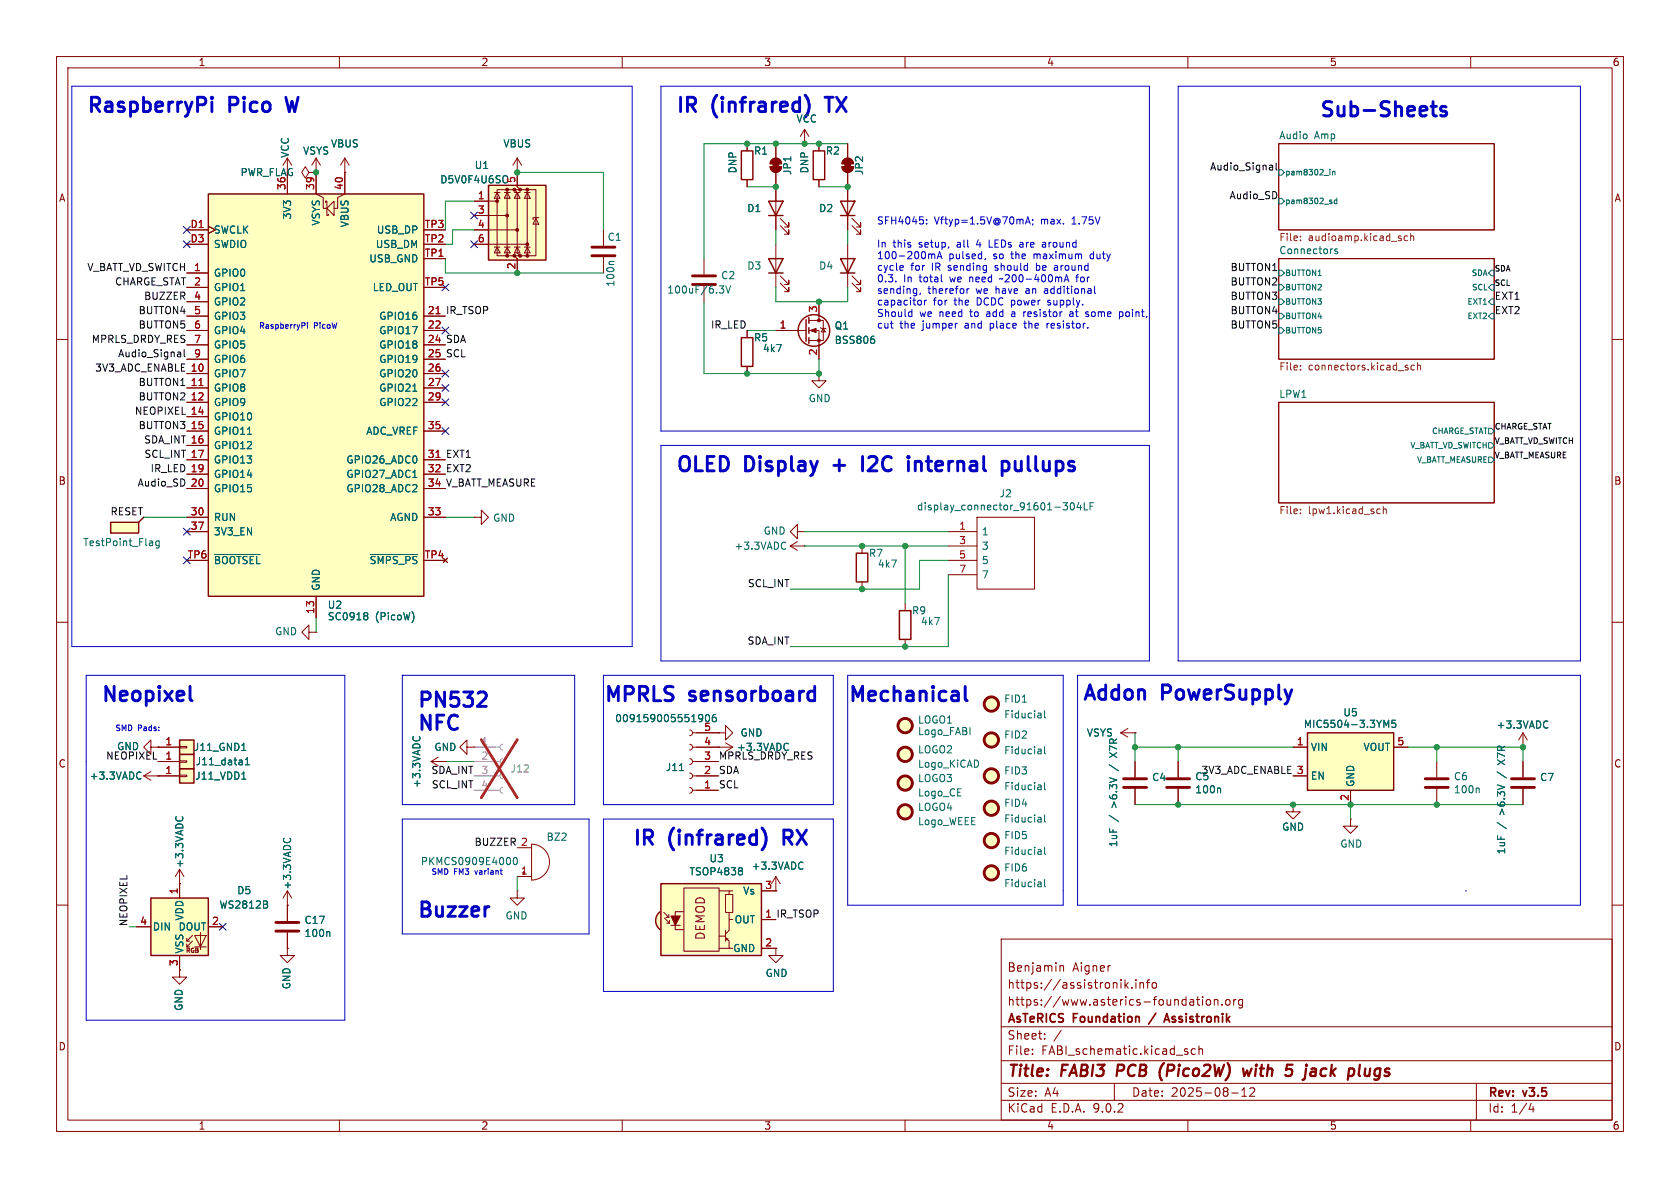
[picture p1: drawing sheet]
<svg xmlns="http://www.w3.org/2000/svg" width="297mm" height="210mm" viewBox="0 0 297 210" stroke-linecap="round" stroke-linejoin="round" font-family="sans-serif">
<g fill="none" stroke="#840000" stroke-width=".18">
<path d="M10 10h277v190h-277zM12 12h273v186h-273zM60 10v2M110 10v2M160 10v2M210 10v2M260 10v2M226.1 25.4h38.1v15.2h-38.1zM226.1 45.7h38.1v17.8h-38.1zM10 60h2M226.1 71.1h38.1v17.8h-38.1zM285 60h2"/>
<path d="M167.6 94h5.1M167.6 96.5h5.1M167.6 99.1h5.1M172.7 91.4h10.2v12.7h-10.2zM10 110h2M160 106.7v1.3M160 113v1.3M167.6 101.6h5.1M285 110h2M10 160h2M31.7 171.5v1.2h-1.2l1.2 1.3 1.3-1.3h-1.3M31.7 171.5h.1"/>
<path d="M177 166h108v32h-108zM187.4 170.7v1M187.4 170.8l.2-.1 .4 .1v.9M198.9 173.2v1.5M199 174.1l.5 .6M199.5 173.7l-.6 .6M200.1 174.6v.1M200.8 173.2v.1M200.8 173.7v1M201.5 173.7v1M201.5 173.8l.2-.1 .4 .1 .1 .9M202.7 173.7h.5"/>
<path d="M203.2 173.2l-.3 .2v1.3M203.8 173.8l.4-.1 .3 .3v.4l-.3 .3-.4-.1-.1-.2v-.4zM211.5 176.7h.6M211.7 176.2v1.3l.4 .2M212.6 176.2v.1M212.6 176.7v1M213.3 176.8l.2-.1 .5 .1v.6l-.1 .2-.4 .1-.2-.1zM214.7 176.8l.2-.1 .3 .1 .1 .9M214.7 176.7v1M216 177.6v.1M216.7 176.8l.3-.1 .4 .1 .1 .6-.2 .2-.3 .1-.3-.1zM218.1 176.7v1"/>
<path d="M218.5 176.7l-.3 .1-.1 .2M219.7 176.8l-.5-.1-.2 .3v.4l.1 .2h.6M219.7 176.7v1.2l-.3 .3-.4-.1M285 160h2M60 198v2M110 198v2M160 198v2M177 194.5h108M177 191.5h108M177 187.5h108M177 181.5h108M182.5 186.3v.1"/>
<path d="M182.5 185.5v.1M184.7 183.6v.1M184.7 182.8v.1M187.6 182.1l-1.3 2M197 191.5v3M209.6 185.9l.4 .1v.2l-.2 .2h-.3M209.6 185.4l.4 .1M210 198v2M211.3 185.5l-.4-.1-.3 .3v.4l.1 .2h.6M212 185.5l.2-.1 .3 .1 .1 .9M212 184.9v1.5M217.7 193.2h1.2"/>
<path d="M219.5 193.8h.9M219.5 192.7l.5-.4v1.5M221 192.4l.5-.1 .2 .1 .1 .3-.9 1.1h.9M260 198v2M261 191.5v6.5M270.7 195l-.4 1.1h.9M271 195.6v1"/>
</g>
<path d="M197.6 188.2l-.2 2M205.2 190.6l.2 .4M205.8 187.9l-.6 .9M219.8 188.9l.2 1.3 .5-.9 .2 .9 .6-1.3M233.7 189l-.2 .3-.1 .5 .4 .4M242.1 190l-.6 .2M242.2 188.9l-.1 1.3" fill="none" stroke="#840000" stroke-width=".4"/>
<path d="M204.3 179.1l-1.2 1.9M205.8 180.7l.5-1.5 .5 1.5M205.9 180.3h.7" fill="none" stroke="#840000" stroke-width=".3"/>
<g fill="none" stroke="#006464" stroke-width=".18">
<path d="M226.1 30h.5l.5 .5-.5 .5h-.5zM226.1 35.1h.5l.5 .5-.5 .5h-.5zM235.1 29.9v.1M235.6 30.3v.6M235.6 30.4l.4-.1v.6M236.3 35v1M236.3 35.4l-.2-.1-.2 .2 .1 .5h.3M226.1 55.4h.5l.5 .5-.5 .5h-.5zM226.1 57.9h.5l.5 .5-.5 .5h-.5zM226.1 52.8h.5l.5 .5-.5 .5h-.5zM226.1 50.3h.5l.5 .5-.5 .5h-.5zM226.1 47.8h.5l.5 .5-.5 .5h-.5z"/>
<path d="M236.4 44.1l-.3-.1-.1 .2v.2l.4 .1v.3h-.4M263.2 55.9l.5-.5h.5v1h-.5zM263.2 48.3l.5-.5h.5v1h-.5zM263.7 50.3h.5v1h-.5l-.5-.5zM263.7 52.8h.5v1h-.5l-.5-.5zM263.2 75.7h.5l.5 .5-.5 .5h-.5zM263.2 78.2h.5l.5 .5-.5 .5h-.5zM187.9 88.9h.8l-.4 .5 .4 .1v.4l-.2 .2h-.4M189.4 88.9h.1a.68 .68 0 0 1 .4 .6 .68 .68 0 0 1-.4 .6 .84 .84 0 0 1-.1-1.2zM190.7 88.8l-.3 .9h.8M191 89.3v.8M191.7 88.9v1.2h.6"/>
<path d="M192.7 89.5h.4M193.3 88.9h-.6v1.2M263.2 80.8h.5l.5 .5-.5 .5h-.5z"/>
</g>
<g fill="none" stroke="#725600" stroke-width=".18">
<path d="M229.9 41.8v.1M229.9 42.4v.1M248.8 41.8l-.3-.1-.3 .2 .2 .6h.4M249.4 41.8l.2-.1 .3 .1v.7M249.4 41.3v1.2M229.9 65.3v.1M229.9 64.6v.1M248.8 65l.2 .2-.2 .2M248.8 64.6h.1M250 64.6h-.3l-.3 .2 .2 .5h.4M250.6 64.7l.2-.1h.3v.8M250.6 64.1v1.3"/>
<path d="M229.9 90v.1M229.9 90.7v.1M243.6 90h.4M244 90.7l-.4 .1M244.5 90.1l.2-.1h.3l.1 .8M244.5 89.5v1.3"/>
</g>
<path d="M83.8 132.1h4.6M83.8 134.6h4.6M83.8 137.2h4.6M83.8 139.7h4.6M88.9 131.6l-.4 .1-.1 .4 .1 .3 .4 .2M88.9 134.1l-.4 .2-.1 .3 .1 .4 .4 .1M88.9 136.7l-.4 .1-.1 .4 .1 .3 .4 .2M88.9 139.2l-.4 .1-.1 .4 .1 .4 .4 .1" fill="none" stroke="#a1a1a1" stroke-width=".18"/>
<path d="M85.1 130.8l6.3 10.2M91.4 130.8l-6.3 10.2" fill="none" stroke="#e12e31" stroke-width=".46"/>
<path d="M159 108h2v5h-2z" fill="none" stroke="#840000" stroke-width=".25"/>
<path d="M26.7 158.8h10.1v10.1h-10.1z" fill="#ffffc2"/>
<g fill="none" stroke="#840000" stroke-width=".18">
<path d="M254 134.6v2.8M254 139.4v2.8M31.7 156.2v2.6M24.1 163.8h2.6M31.7 168.9v2.6M33 166.4h.5M33 167.4h.5M34 165.4l-1 1v-.5M34 166.4l-1 1v-.5M34.4 165.4h2l-1 2zM34.4 167.4h2M35.4 164.8v3.1"/>
<path d="M36.8 163.8h2.6M50.8 160v2.8M50.8 164.8v2.8"/>
</g>
<path d="M26.7 158.8h10.1v10.1h-10.1z" fill="none" stroke="#840000" stroke-width=".25"/>
<path d="M261.3 139.3l.2 .2v.7M47.2 159.9l.1 .2-.1 .4M47.2 159.4v.3M58.1 164.7l.2 .2v.7" fill="none" stroke="#006464" stroke-width=".18"/>
<path d="M252 137.7h4M252 139.2h4M48.8 163.1h4M48.8 164.6h4" fill="none" stroke="#840000" stroke-width=".51"/>
<path d="M231.1 129.5h15.3v10.2h-15.3z" fill="#ffffc2"/>
<path d="M231.1 129.5h15.3v10.2h-15.3z" fill="none" stroke="#840000" stroke-width=".25"/>
<g fill="none" stroke="#840000" stroke-width=".18">
<path d="M76.2 134.6l1.3 .8M76.2 134.6h2.5M77.5 133.9l-1.3 .7M78.7 134.6h.1M82.5 132.1v1.3l-1.2-1.3 1.2-1.3v1.3h1.3M83.8 132.1h.1M208.3 134.6v2.8M208.3 139.4v2.8M228.6 132.1h2.5M228.6 137.2h2.5M238.8 139.7v2.5M246.4 132.1h2.5"/>
<path d="M269.2 132.1h.1M269.2 129.5l-.7 1.3M269.2 129.5l.8 1.3M269.2 129.5v2.6M269.2 134.6v2.8M269.2 139.4v2.8M238.8 144.8v1.3h1.2l-1.2 1.2-1.3-1.2h1.3M238.8 144.8h.1"/>
</g>
<path d="M215.6 139.3l.2 .2v.7M244.7 127.3l.4 .9 .4-.9v1.3M246.7 127.3h-.6l-.1 .6 .2-.1 .5 .1 .1 .1-.1 .5-.2 .1-.5-.1M264.7 138.7l1.3 .5M273.4 127.4l.3 .2M273.7 128.6l-.3 .1" fill="none" stroke="#006464" stroke-width=".18"/>
<path d="M206.2 137.7h4.1M206.2 139.2h4.1M267.2 137.7h4.1M267.2 139.2h4.1" fill="none" stroke="#840000" stroke-width=".51"/>
<path d="M31.7 135.9h2.6v2.5h-2.6z" fill="#ffffc2"/>
<path d="M31.7 135.9h2.6v2.5h-2.6z" fill="none" stroke="#840000" stroke-width=".25"/>
<g fill="none" stroke="#840000" stroke-width=".18">
<path d="M25.4 137.2h6.3M25.4 137.2l1.3 .7M26.7 132.1v1.3l-1.3-1.3 1.3-1.3v1.3h1.2M26.7 136.4l-1.3 .8M27.9 137.2h.1M27.9 132.1h.1M31.7 137h1.3v.3h-1.3zM198.1 129.5l1.3 .8M198.1 129.5h2.6M199.4 128.8l-1.3 .7M200.7 129.5h.1M228.6 142.2v1.3h1.3l-1.3 1.3-1.3-1.3h1.3"/>
<path d="M228.6 142.2h.1"/>
</g>
<path d="M24.7 136.5l.2 .1M24.9 137.6l-.2 .1M42.7 137.7h.8" fill="none" stroke="#006464" stroke-width=".18"/>
<path d="M31.7 133.4h2.6v2.5h-2.6z" fill="#ffffc2"/>
<path d="M31.7 133.4h2.6v2.5h-2.6z" fill="none" stroke="#840000" stroke-width=".25"/>
<path d="M27.9 134.6h3.8M31.7 134.5h1.3v.2h-1.3z" fill="none" stroke="#840000" stroke-width=".18"/>
<path d="M43.4 135.2h.7M43.4 134.3l.3-.4v1.3" fill="none" stroke="#006464" stroke-width=".18"/>
<path d="M31.7 130.8h2.6v2.6h-2.6z" fill="#ffffc2"/>
<path d="M131.1 26.7h2v5.1h-2zM135.9 35.6h2.5l-1.2 2.5zM135.9 38.1h2.5M131.1 59.7h2v5.1h-2zM135.9 45.7h2.5l-1.2 2.6zM135.9 48.3h2.5M148.6 45.7h2.5l-1.2 2.6zM148.6 48.3h2.5M151.4 97.8h2v5.1h-2zM31.7 130.8h2.6v2.6h-2.6z" fill="none" stroke="#840000" stroke-width=".25"/>
<g fill="none" stroke="#840000" stroke-width=".18">
<path d="M132.1 25.4v1.3M132.1 31.8v1.2M137.2 33v7.6M137.9 39.9l1.5 1.5v-.8v.8h-.7M137.9 38.6l1.5 1.5v-.7v.7h-.7M148.8 29.5h2.1a1.02 1.02 0 0 1-1 1 1.02 1.02 0 0 1-1.1-1zM149.1 28.2a1.02 1.02 0 0 1 1.1-.2 1.02 1.02 0 0 1 .7 1h-2.1zM149.9 25.4v2.5M149.9 30.5v2.5M124.5 45.7v2.8M124.5 50.5v2.8M132.1 58.4v1.3"/>
<path d="M137.2 43.2v7.6M137.9 50l1.5 1.6v-.8v.8h-.7M137.9 48.8l1.5 1.5v-.8v.8h-.7M149.9 43.2v7.6M150.6 50l1.5 1.6v-.8v.8h-.7M150.6 48.8l1.5 1.5v-.8v.8h-.7M132.1 64.8v1.2M83.8 91.4h1.3v1.3l1.3-1.3-1.3-1.2v1.2M83.8 91.4h.1M139.7 96.5l1.3 .8M139.7 96.5h2.5M141 94v1.3l-1.3-1.3 1.3-1.3v1.3h1.2"/>
<path d="M141 95.8l-1.3 .7M142.2 96.5h.1M142.2 94h.1M152.4 96.5v1.3M152.4 102.9v1.2M27.9 132.1h3.8M31.7 132h1.3v.2h-1.3zM127 129.5h1.3v-1.2l1.2 1.2-1.2 1.3v-1.3M127 129.5h.1M127 132.1h.1M127 132.1h2.5M128.3 131.3l1.2 .8"/>
<path d="M129.5 132.1l-1.2 .7M200.7 134.6v2.8M200.7 139.4v2.8M31.7 156.2h.1M31.7 153.7l-.7 1.2M31.7 153.7l.8 1.2M31.7 153.7v2.5M50.8 157.5l-.8 1.3M50.8 157.5l.8 1.3M50.8 157.5v2.5M91.4 157.5v1.3h-1.2l1.2 1.2 1.3-1.2h-1.3M91.4 157.5h.1"/>
<path d="M91.4 154.9h2.6M91.4 149.9h2.6M94 149.2a3.2 3.2 0 0 1 3.1 3.2 3.2 3.2 0 0 1-3.1 3.2zM137.2 157.5h.1M137.2 154.9l-.8 1.3M137.2 154.9l.7 1.3M137.2 154.9v2.6M50.8 160h.1M50.8 167.6v1.3h-1.3l1.3 1.3 1.3-1.3h-1.3M50.8 167.6h.1"/>
</g>
<g fill="none" stroke="#006464" stroke-width=".18">
<path d="M127.2 50.5h.7l-.4 .5 .4 .1v.5l-.2 .2h-.4M128.3 50.5l.4 1.3 .5-1.3M138.7 95.8l.2 .2M138.9 97l-.2 .1M42.7 132.7h.8M139.1 131.4l.3 .1M172.9 134.7v.6M184 126.1l.1 .8M184 132.5l.1 .8M184 138.8l.1 .8M184.1 133.2l-.2 .1M184.1 132.7l-.2 .1"/>
<path d="M184.1 139.5l-.2 .1M184.1 139.1h-.2M184.1 126.8l-.2 .1M184.1 126.4h-.2M184.7 132v1.1l.1 .2M184.7 125.6v1.1l.1 .2M184.7 138.3v1.1l.1 .2M196.2 137.5l1.2 .4M31.2 144.4l-.1 .2M32.2 144.4l.1 .2M50.2 148.2l-.1 .2M51.3 148.2l.1 .2"/>
<path d="M90.2 151.8v.8M90.9 151.6h.1a.68 .68 0 0 1 .5 .6 .68 .68 0 0 1-.5 .7 .84 .84 0 0 1-.1-1.3zM141.7 152.4l.3 .1M142 153.5l-.3 .2M184 144.5l.1 .8M184 150.2l.1 .8M184 156l.1 .8M184.1 145.3h-.2M184.1 144.8h-.2M184.1 151h-.2M184.1 150.5l-.2 .1M184.1 156.7l-.2 .1"/>
<path d="M184.1 156.2l-.2 .1M184.7 144.1v1l.1 .2M184.7 149.8v1.1l.1 .1M184.7 155.5v1.1l.1 .2"/>
</g>
<g fill="none" stroke="#840000" stroke-width=".51">
<path d="M122.4 48.8h4.1M122.4 50.3h4.1M198.6 137.7h4.1M198.6 139.2h4.1"/>
<circle cx="160" cy="128.3" r="1.27"/>
<circle cx="160" cy="133.3" r="1.27"/>
<circle cx="160" cy="138.4" r="1.27"/>
<circle cx="175.3" cy="124.5" r="1.27"/>
<circle cx="175.3" cy="130.8" r="1.27"/>
<circle cx="175.3" cy="137.2" r="1.27"/>
<circle cx="160" cy="143.5" r="1.27"/>
<circle cx="175.3" cy="142.9" r="1.27"/>
<circle cx="175.3" cy="148.6" r="1.27"/>
<circle cx="175.3" cy="154.3" r="1.27"/>
</g>
<g fill="#ffffc2" stroke="#ffffc2" stroke-width=".18">
<circle cx="160" cy="133.3" r="1.27"/>
<circle cx="175.3" cy="130.8" r="1.27"/>
<circle cx="175.3" cy="137.2" r="1.27"/>
<circle cx="175.3" cy="124.5" r="1.27"/>
<circle cx="160" cy="138.4" r="1.27"/>
<circle cx="160" cy="128.3" r="1.27"/>
<circle cx="175.3" cy="142.9" r="1.27"/>
<circle cx="160" cy="143.5" r="1.27"/>
<circle cx="175.3" cy="148.6" r="1.27"/>
<circle cx="175.3" cy="154.3" r="1.27"/>
</g>
<g fill="#840000" stroke="#840000" stroke-width=".18">
<path d="M149.4 28.7h1v1h-1z"/>
<path d="M149.1 28.2a1.02 1.02 0 0 1 1.1-.2 1.02 1.02 0 0 1 .7 1h-2.1z"/>
<path d="M148.8 29.5h2.1a1.02 1.02 0 0 1-1 1 1.02 1.02 0 0 1-1.1-1z"/>
</g>
<path d="M36.8 34.3h38.1v71.1h-38.1z" fill="#ffffc2"/>
<g fill="none" stroke="#840000" stroke-width=".25">
<path d="M36.8 34.3h38.1v71.1h-38.1zM143.8 26.7h2v5.1h-2zM148.6 35.6h2.5l-1.2 2.5zM148.6 38.1h2.5M142.5 56.5v3.8M143 56.1v1.1M143 57.9v1M143 59.7v1"/>
<circle cx="143.9" cy="58.4" r="2.79"/>
</g>
<g fill="none" stroke="#840000" stroke-width=".18">
<path d="M50.8 30.5v3.8M54.6 30.5l-.6-1-.7 1 .7 1 .6-1h1.3M55.9 27.9v6.4l1.2 .6v1.9h.7M55.9 30.5h.1M55.9 27.9l-.8 1.3M55.9 27.9l.7 1.3M57.5 35.8v-.2h.3v2.5h.2v-.3M57.8 36.8l1.3-1.2v2.5zM61 30.5v3.8l-1.3 .6v1.9h-.6M136.1 29.5h2.1a1.02 1.02 0 0 1-1 1 1.02 1.02 0 0 1-1.1-1zM136.4 28.2a1.02 1.02 0 0 1 1.1-.2 1.02 1.02 0 0 1 .7 1h-2.1zM137.2 25.4v2.5"/>
<path d="M137.2 30.5v2.5M142.2 25.4h.1M142.2 22.9l-.7 1.2M142.2 22.9l.8 1.2M142.2 22.9v2.5M144.8 25.4v1.3M144.8 31.8v1.2M149.9 33v7.6M150.6 39.9l1.5 1.5v-.8v.8h-.7M150.6 38.6l1.5 1.5v-.7v.7h-.7M33 40.6h3.8M33 43.2h3.8"/>
<path d="M33 48.3h3.8M33 50.8h3.8M33 53.3h3.8M33 55.9h3.8M33 58.4h3.8M36.8 40l1.3 .6-1.3 .7M74.9 40.6h3.8M74.9 43.2h3.8M74.9 50.8h3.8M74.9 55.9h3.8M74.9 58.4h3.8M74.9 45.7h3.8"/>
<path d="M137.2 58.4h5.3M143 56.6h2.5v3.6h-2.5M143 58.4h1.8v5.1M144.8 53.3v3.3M145 57.9l.2 .1h.7l.1 .2M145.5 58l.4 .7h-.7zM33 61h3.8M33 63.5h3.8M33 66h3.8M33 68.6h3.8M33 71.1h3.8M33 73.7h3.8"/>
<path d="M33 76.2h3.8M33 78.7h3.8M74.9 61h3.8M74.9 63.5h3.8M74.9 66h3.8M74.9 68.6h3.8M74.9 71.1h3.8M74.9 76.2h3.8M144.8 66v1.3h1.2l-1.2 1.3-1.3-1.3h1.3M144.8 66h.1M33 81.3h3.8M33 83.8h3.8"/>
<path d="M33 86.4h3.8M33 91.4h3.8M33 94h3.8M33 99.1h3.8M74.9 81.3h3.8M74.9 83.8h3.8M74.9 86.4h3.8M74.9 91.4h3.8M74.9 99.1h3.8M78.4 98.7l.7 .7M79.1 98.7l-.7 .7M54.6 111.8v1.2l-1.3-1.2 1.3-1.3v1.3h1.3"/>
<path d="M55.9 111.8h.1M55.9 105.4v3.8"/>
</g>
<path d="M77.1 55.5h.7M35.2 68.2h.7M77.1 80.9h.7" fill="none" stroke="#a90000" stroke-width=".18"/>
<path d="M154.3 59.4h.2M154.4 59.9l.2 .3v.3l-.2 .2M43.7 76.8h.8M73 69.2h.7M37.9 98h8.1M65.5 98h8.3M73 84.4h.7M64.8 108.3l.2 .2-.2 .3 .2 .3v.2l-.2 .3M73.1 108.5l.1 .5-.1 .7" fill="none" stroke="#006464" stroke-width=".18"/>
<g fill="#840000" stroke="#840000" stroke-width=".18">
<path d="M136.7 28.7h1v1h-1z"/>
<path d="M136.4 28.2a1.02 1.02 0 0 1 1.1-.2 1.02 1.02 0 0 1 .7 1h-2.1z"/>
<path d="M136.1 29.5h2.1a1.02 1.02 0 0 1-1 1 1.02 1.02 0 0 1-1.1-1z"/>
<path d="M143.3 58.4l1-.4v.8z"/>
<circle cx="144.8" cy="56.6" r=".25"/>
<circle cx="144.8" cy="60.2" r=".25"/>
</g>
<path d="M19.6 92.3h4.9v1.9h-4.9z" fill="#ffffc2"/>
<path d="M19.6 92.3h4.9v1.9h-4.9zM25.4 91.4l-.9 .9" fill="none" stroke="#840000" stroke-width=".25"/>
<path d="M28.1 95.6v1l-.2 .3-.3-.1M28.1 95.7l-.3-.1-.3 .3 .2 .5h.4M120.1 136.2h.8M123.7 126.3l.5 .1a1.07 1.07 0 0 1-.2 1.1M124.2 126.9l-.2 .2h-.3M124.8 127.5a.69 .69 0 0 1 .3-1.2l.2 .1 .1 .4-.1 .7M126.5 126.3l-.3 .1a.86 .86 0 0 0 0 1.2l.4-.1v-.5l-.2-.2h-.2l-.3 .2" fill="none" stroke="#006464" stroke-width=".18"/>
<g fill="none" stroke="#840000" stroke-width=".18">
<path d="M91.4 30.5h.1M91.4 27.9l-.7 1.3M91.4 27.9l.8 1.3M91.4 27.9v2.6M121.9 139.2l.4 .1 .1 .4-.1 .4-.4 .1M121.9 136.7l.4 .1 .1 .4-.1 .3-.4 .2M121.9 134.1l.4 .2 .1 .3-.1 .4-.4 .1M121.9 131.6l.4 .1 .1 .4-.1 .3-.4 .2M121.9 129l.4 .2 .1 .3-.1 .4-.4 .1M122.4 139.7h4.6M122.4 137.2h4.6M122.4 134.6h4.6"/>
<path d="M122.4 132.1h4.6M122.4 129.5h4.6"/>
</g>
<path d="M116.5 161.4l.2-.2 1.2 1.6-1.2 1.5a1.97 1.97 0 0 1-.2-2.9z" fill="#ffffc2" stroke="#ffffc2" stroke-width=".18"/>
<path d="M116.8 156.2h17.8v12.7h-17.8z" fill="#ffffc2"/>
<path d="M116.8 156.2h17.8v12.7h-17.8zM116.7 161.2a1.97 1.97 0 0 0 0 3.1" fill="none" stroke="#840000" stroke-width=".25"/>
<g fill="none" stroke="#840000" stroke-width=".18">
<path d="M50.8 27.9l.8 1.3M50.8 27.9l-.8 1.3M50.8 27.9v2.6M61 30.5h.1M61 27.9l-.8 1.3M61 27.9l.7 1.3M61 27.9v2.6M106.7 40.6v2.8M106.7 45.5v2.8M120.9 157h6.2v11.1h-6.2zM127.1 157.5h1.8M128.3 158.1h1.2v3.2h-1.2z"/>
<path d="M129.5 157.5h-.6v.6M134.6 157.5h2.6M117.3 161.3l.9 .9M117.5 162.3l.9 .9M117.7 162.2h.5M117.9 163.2h.5M118.2 161.7v.5M118.4 162.7v.5M118.6 163.6h1.7M120.9 161.2h-1.5v3.1h1.5M127.1 167.6h1.8M127.1 165.5h1.2"/>
<path d="M128.3 165.7l.6 .7v1.2h.6M128.3 164.5v1.9M128.7 165.9v.2h-.3M128.9 161.3v1.3M129.5 162.6h-.6v1.9l-.6 .6M134.6 167.6h2.6M134.6 162.6h2.6M137.2 167.6v1.3h1.2l-1.2 1.3-1.3-1.3h1.3M137.2 167.6h.1"/>
</g>
<path d="M118.6 161.9h1.7l-.9 1.7z" fill="#840000" stroke="#840000" stroke-width=".18"/>
<path d="M108.5 46.2h-.6l-.2 .2M131 153.4l.3 .2-.3 .3 .3 .3v.2l-.3 .3" fill="none" stroke="#006464" stroke-width=".18"/>
<path d="M104.6 43.7h4.1M104.6 45.2h4.1" fill="none" stroke="#840000" stroke-width=".51"/>
<path d="M86.4 32.8h10.1v13.2h-10.1z" fill="#ffffc2"/>
<g fill="#840000" stroke="#840000" stroke-width=".18">
<circle cx="87.9" cy="35.6" r=".25"/>
<circle cx="89.7" cy="33.5" r=".25"/>
<circle cx="89.7" cy="38.1" r=".25"/>
<circle cx="89.7" cy="45.2" r=".25"/>
<circle cx="90.9" cy="33.5" r=".25"/>
<circle cx="90.9" cy="45.2" r=".25"/>
<circle cx="91.4" cy="40.6" r=".25"/>
<circle cx="91.9" cy="33.5" r=".25"/>
<circle cx="91.9" cy="45.2" r=".25"/>
<circle cx="93.2" cy="33.5" r=".25"/>
<circle cx="93.2" cy="43.2" r=".25"/>
<circle cx="93.2" cy="45.2" r=".25"/>
</g>
<g fill="none" stroke="#840000" stroke-width=".18">
<path d="M50.8 30.5v3.8M55.9 30.5h.1M55.9 30.5v3.8M61 30.5h.1M61 30.5v3.8M83.8 35.6h4.1M83.8 38.1h5.9M87.4 34h1M87.9 34l.5 1.1h-1zM89.2 34h1M89.7 34l.5 1.1h-1zM89.7 33.5h-1.8v11.7h1.8"/>
<path d="M90.9 33.5h2.3v11.7h-1.3M90.9 33.5h-1.2v11.7h1.2l.5 .5v2.6M90.9 33.5l.5 .5v10.7l.5 .5M90.9 34h1M91.4 34l.5 1.1h-1zM91.4 30.5h.1M91.4 30.5v2.5l.5 .5M92.7 34h1M93.2 33.5h1.5v11.7h-1.5M93.2 34l.5 1.1h-1zM94.7 38.6l.5 1h-1zM95.2 38.5h-1v.4"/>
<path d="M132.1 25.4v1.3M132.1 31.8v1.2M137.2 25.4v2.5M137.2 30.5v5.1M137.2 38.1v2.5M142.2 25.4h.1M144.8 25.4v1.3M144.8 31.8v1.2M149.9 25.4v2.5M149.9 30.5v5.1M149.9 38.1v2.5M33 40.6h3.8"/>
<path d="M33 43.2h3.8M33 58.4h3.8M33 48.3h3.8M33 50.8h3.8M33 53.3h3.8M33 55.9h3.8M36.8 40l1.3 .6-1.3 .7M74.9 40.6h3.8M74.9 43.2h3.8M74.9 58.4h3.8M74.9 50.8h3.8M74.9 55.9h3.8"/>
<path d="M74.9 45.7h3.8M83.8 40.6h7.6M83.8 43.2h9.4M87.4 43.7h1M87.9 43.7l.5 1h-1zM89.2 43.7h1M89.7 43.7l.5 1h-1zM90.9 43.7h1M90.9 45.2h1M91.4 43.7l.5 1h-1zM92.7 43.7h1M93.2 43.7l.5 1h-1z"/>
<path d="M132.1 58.4v1.3M137.2 58.4h2.5M144.8 53.3v2.6M33 61h3.8M33 63.5h3.8M33 66h3.8M33 68.6h3.8M33 71.1h3.8M33 73.7h3.8M33 76.2h3.8M33 78.7h3.8M74.9 61h3.8"/>
<path d="M74.9 63.5h3.8M74.9 66h3.8M74.9 68.6h3.8M74.9 71.1h3.8M74.9 76.2h3.8M132.1 64.8v1.2M144.8 61v2.5M33 81.3h3.8M33 83.8h3.8M33 86.4h3.8M33 91.4h3.8M33 94h3.8"/>
<path d="M33 99.1h3.8M74.9 81.3h3.8M74.9 83.8h3.8M74.9 86.4h3.8M74.9 91.4h3.8M74.9 99.1h3.8M78.4 98.7l.7 .7M79.1 98.7l-.7 .7M55.9 105.4v3.8M27.9 137.2h.1M27.9 132.1h.1M27.9 132.1h3.8"/>
<path d="M27.9 137.2h3.8M27.9 134.6h3.8M78.7 134.6h.1M83.8 132.1h.1M123.2 132.1h3.8M123.2 137.2h3.8M123.2 134.6h3.8M123.2 139.7h3.8M123.2 129.5h3.8M127 129.5h.1M127 132.1h.1M200.7 129.5h.1"/>
<path d="M200.7 134.6v2.8M200.7 139.4v2.8M208.3 134.6v2.8M208.3 139.4v2.8M228.6 132.1h2.5M228.6 137.2h2.5M238.8 139.7v2.5M246.4 132.1h2.5M269.2 132.1h.1M269.2 134.6v2.8M269.2 139.4v2.8M31.7 156.2h.1"/>
<path d="M31.7 156.2v2.6M134.6 157.5h2.6M137.2 157.5h.1M228.6 142.2h.1M24.1 163.8h2.6M31.7 171.5h.1M31.7 168.9v2.6M36.8 163.8h2.6M50.8 160h.1M50.8 167.6h.1M50.8 160v2.8M50.8 164.8v2.8"/>
<path d="M134.6 162.6h2.6M134.6 167.6h2.6M137.2 167.6h.1"/>
</g>
<path d="M86.4 32.8h10.1v13.2h-10.1z" fill="none" stroke="#840000" stroke-width=".25"/>
<path d="M224.6 29.2h.2l.2 .2v.7M225 30l-.4 .1M225 29.5l-.4 .1M225.6 28.8v1.1l.2 .2M31.5 62.2h.3l.2 .2v.7M32 63l-.5 .1M32 62.5l-.5 .1M32.6 61.8v1.1l.1 .2" fill="none" stroke="#0f0f0f" stroke-width=".18"/>
<g fill="none" stroke="#0000c2" stroke-width=".18">
<path d="M12.7 15.2h99.1v99.1h-99.1zM116.8 15.2h86.4v61h-86.4zM208.3 15.2h71.1v101.6h-71.1zM163.8 39.5v.1M163.8 38.8v.1M181.3 39.6l.4-1.3 .4 1.3M181.4 39.2h.6M182.6 38.8v.1M182.6 39.5l-.1 .3M53.4 57.1h.3l.2 .1-.1 .3-.4 .1M54.4 57.1h.1M54.4 57.4v.6"/>
<path d="M157.4 57.2h.5M157.8 58h.1M158.4 49.7v.1M159.5 46.9l.2 .3-.6 .2M159.6 47.7l-.1 .1M160.8 55.1l.4 .1M161.2 54.7v1.3M161.2 55.9l-.4 .1M162.7 53.1l.2 .2v.4l-.2 .2M162.7 51.8l-.1 .3M163.4 53.1v.8M163.8 53.1l-.4 .2"/>
<path d="M164.7 45v.1M164.7 45.1v.6M164.7 45.1l.2-.2 .3 .1 .1 .7M165.7 45.7l.4-1.2 .4 1.2M165.8 45.4h.6M166.5 49.8h.1M169.1 57.2h.2M170.9 51v.9M171.3 51l-.4 .3M174.2 45.7l-.1 .2M174.9 42.4v1.3h.6M176.7 49.3l.2-.1 .2 .1"/>
<path d="M179 55.1l-.1 .1M179 55.5l-.2 .2 .2 .3M180.3 43.6l.4 .1M180.7 42.8l-.4 .1M180.7 43.2l-.4 .1M181 57.2h.5M181.2 56.7v1.2M181.3 55.1l-.3 .3M183.2 46.5v1.3M183.2 47.7l.1 .1M183.3 46.9l-.1 .1M184.3 42.9h.5"/>
<path d="M184.8 51l-.1 .1M184.8 51.4l-.2 .2 .2 .3M184.9 43.2h-.5l-.2 .2 .2 .3 .5-.1M185.1 57.2v.8M185.2 53.9h.1M185.4 53.1l-.2 .2 .2 .2M185.5 57.2l-.4 .2M186.8 46.9l-.4 .1M186.9 47.3h-.4l-.1 .2v.2l.5 .1M188.1 49.8l.4-1.2 .5 1.2M188.2 49.5h.6M189.1 55.2h.5"/>
<path d="M189.7 55.4l-.4 .1-.2 .2 .2 .3 .4-.1M190.2 49h.5M190.5 48.6l-.1 .1v1.1M192.1 55.5l.3 .1 .1 .2-.2 .2h-.2M192.1 55.1l.3 .1M192.8 45l-.1 .1 .1 .6M193.5 50.6v1.1l.2 .2M198 55.1l.4 .1 .1 .2v.4l-.5 .2M116.8 78.7h86.4v38.1h-86.4zM15.2 119.4h45.8v60.9h-45.8zM71.1 119.4h.1M71.1 119.4h30.5v22.8h-30.5z"/>
<path d="M106.7 119.4h40.6v22.8h-40.6zM149.9 119.4h38.1v40.6h-38.1zM190.5 119.4h88.9v40.6h-88.9zM71.1 144.8h33v20.3h-33zM106.7 144.8h40.6v30.5h-40.6zM259.1 157.5h.1"/>
</g>
<g fill="none" stroke="#009600" stroke-width=".18">
<path d="M83.8 35.6h-5.1v5M91.4 30.5h15.3v10.1M132.1 33h5.1M144.8 33h5.1M149.9 25.4h-25.4v20.3M78.7 45.7v2.6h28M83.8 40.6h-3.8v2.6h-1.3M124.5 53.3v12.7h20.3v-2.5M132.1 58.4h5.1M137.2 50.8v2.5h12.7v-2.5M137.2 40.6v2.6M149.9 40.6v2.6"/>
<path d="M25.4 91.4h7.6M78.7 91.4h5.1M142.2 96.5h25.4M142.2 94h25.4M160 96.5v10.2M167.6 99.1h-5v5h-22.9M55.9 109.2v2.6M167.6 101.6v12.7h-27.9M78.7 134.6h5.1M200.7 132.1h27.9M200.7 129.5v5.1M208.3 132.1v2.5"/>
<path d="M248.9 132.1h20.3v2.5M254 132.1v2.5M91.4 154.9v2.6M200.7 142.2h68.5M238.8 142.2v2.6M22.9 163.8h1.2"/>
</g>
<g fill="none" stroke="#000084" stroke-width=".18">
<path d="M83.2 37.5l1.2 1.2M84.4 37.5l-1.2 1.2M32.4 40l1.2 1.2M32.4 42.6l1.2 1.2M33.6 40l-1.2 1.2M33.6 42.6l-1.2 1.2M78.1 50.2l1.2 1.2M78.1 57.8l1.2 1.2M79.3 50.2l-1.2 1.2M79.3 57.8l-1.2 1.2M83.2 42.6l1.2 1.2M84.4 42.6l-1.2 1.2"/>
<path d="M78.1 75.6l1.2 1.2M78.1 68l1.2 1.2M78.1 70.5l1.2 1.2M78.1 65.4l1.2 1.2M79.3 75.6l-1.2 1.2M79.3 68l-1.2 1.2M79.3 70.5l-1.2 1.2M79.3 65.4l-1.2 1.2M32.4 93.4l1.2 1.2M32.4 98.5l1.2 1.2M33.6 93.4l-1.2 1.2M33.6 98.5l-1.2 1.2"/>
<path d="M38.8 163.2l1.2 1.2M40 163.2l-1.2 1.2"/>
</g>
<g fill="none" stroke="#0000c2" stroke-width=".51">
<path d="M37.5 17.2v.2M37.5 18v1.7M37.5 17.2l-.2 .1 .2 .1M37.5 17.2l.1 .1-.1 .1M50.5 17.2l.6 2.5M142.7 17.3l.1 .3a3 3 0 0 1 0 2.4M145.8 17.2h1.5M253 18.8h.9M255.6 18.9l-.6-.1-.3 .4 .1 .3 .8 .3 .2 .2-.2 .4-.2 .1-.7-.1M253.7 20.5h.2M152.5 80.7v2.5M153.7 80.8l-.1 .1"/>
<path d="M154.9 81.8l-1.4 1.4h1.5M161.8 81.5v1.7M162.8 81.7a.69 .69 0 0 0-1 .1M177.4 81.5l.7 .2 .3 .3v.7l-.1 .3-.4 .2h-.5M179.5 81.5v1.4l.1 .2 .2 .1 .6-.1M33.6 121.3v2.2l.4 .4M85.5 122.3a.69 .69 0 0 1 .3 1.1l-1.4 1.5h1.6M170.6 121.3v2.2l.4 .4M135.1 146.9l.1 .2a3 3 0 0 1-.1 2.7M138.6 148.1h1M139.6 146.7h-1v2.6M86.2 160.3h.3"/>
</g>
<g fill="none" stroke="#006464" stroke-width=".18">
<path d="M154.3 59.4h.2M154.4 59.9l.2 .3v.3l-.2 .2M43.7 76.8h.8M73 69.2h.7M37.9 98h8.1M65.5 98h8.3M73 84.4h.7M64.8 108.3l.2 .2-.2 .3 .2 .3v.2l-.2 .3M73.1 108.5l.1 .5-.1 .7M24.7 136.5l.2 .1M24.9 137.6l-.2 .1M42.7 137.7h.8"/>
<path d="M42.7 132.7h.8M43.4 135.2h.7M43.4 134.3l.3-.4v1.3M120.1 136.2h.8M123.7 126.3l.5 .1a1.07 1.07 0 0 1-.2 1.1M124.2 126.9l-.2 .2h-.3M124.8 127.5a.69 .69 0 0 1 .3-1.2l.2 .1 .1 .4-.1 .7M126.5 126.3l-.3 .1a.86 .86 0 0 0 0 1.2l.4-.1v-.5l-.2-.2h-.2l-.3 .2M139.1 131.4l.3 .1M196.2 137.5l1.2 .4M215.6 139.3l.2 .2v.7M244.7 127.3l.4 .9 .4-.9v1.3"/>
<path d="M246.7 127.3h-.6l-.1 .6 .2-.1 .5 .1 .1 .1-.1 .5-.2 .1-.5-.1M264.7 138.7l1.3 .5M273.4 127.4l.3 .2M273.7 128.6l-.3 .1M31.2 144.4l-.1 .2M32.2 144.4l.1 .2M47.2 159.9l.1 .2-.1 .4M47.2 159.4v.3M50.2 148.2l-.1 .2M51.3 148.2l.1 .2M131 153.4l.3 .2-.3 .3 .3 .3v.2l-.3 .3M141.7 152.4l.3 .1"/>
<path d="M142 153.5l-.3 .2M58.1 164.7l.2 .2v.7"/>
</g>
<path d="M83.8 132.1h3.8M83.8 134.6h3.8M83.8 137.2h3.8M83.8 139.7h3.8" fill="none" stroke="#a1a1a1" stroke-width=".18"/>
<path d="M85.1 130.8l6.3 10.2M91.4 130.8l-6.3 10.2" fill="none" stroke="#e12e31" stroke-width=".46"/>
<path d="M77.1 55.5h.7M35.2 68.2h.7M77.1 80.9h.7" fill="none" stroke="#a90000" stroke-width=".18"/>
<g fill="#009600" stroke="#009600" stroke-width=".18">
<circle cx="144.8" cy="53.3" r=".46"/>
<circle cx="137.2" cy="33" r=".46"/>
<circle cx="132.1" cy="66" r=".46"/>
<circle cx="144.8" cy="66" r=".46"/>
<circle cx="137.2" cy="25.4" r=".46"/>
<circle cx="132.1" cy="25.4" r=".46"/>
<circle cx="144.8" cy="25.4" r=".46"/>
<circle cx="149.9" cy="33" r=".46"/>
<circle cx="142.2" cy="25.4" r=".46"/>
<circle cx="254" cy="132.1" r=".46"/>
<circle cx="269.2" cy="132.1" r=".46"/>
<circle cx="200.7" cy="132.1" r=".46"/>
<circle cx="228.6" cy="142.2" r=".46"/>
<circle cx="238.8" cy="142.2" r=".46"/>
<circle cx="208.3" cy="132.1" r=".46"/>
<circle cx="208.3" cy="142.2" r=".46"/>
<circle cx="254" cy="142.2" r=".46"/>
<circle cx="160" cy="96.5" r=".46"/>
<circle cx="152.4" cy="96.5" r=".46"/>
<circle cx="91.4" cy="30.5" r=".46"/>
<circle cx="91.4" cy="48.3" r=".46"/>
<circle cx="152.4" cy="104.1" r=".46"/>
<circle cx="160" cy="114.3" r=".46"/>
<circle cx="55.9" cy="30.5" r=".46"/>
</g>
<g font-size="3.5" fill="#0000c2">
<text x="15.2" y="20.1">RaspberryPi</text>
<text x="40.7" y="20.1">Pico</text>
<text x="51.9" y="20.1">W</text>
<text x="119.4" y="20.1">IR</text>
<text x="126.1" y="20.1">(infrared)</text>
<text x="147.3" y="20.1">TX</text>
<text x="233.2" y="20.8">Sub-Sheets</text>
<text x="119.4" y="83.6">OLED</text>
<text x="131.9" y="83.6">Display</text>
<text x="148.5" y="83.6">+</text>
<text x="154.6" y="83.6">I2C</text>
<text x="163.7" y="83.6">internal</text>
<text x="181.3" y="83.6">pullups</text>
<text x="17.8" y="124.2">Neopixel</text>
<text x="73.7" y="125.2">PN532</text>
<text x="106.7" y="124.2">MPRLS</text>
<text x="122.1" y="124.2">sensorboard</text>
<text x="149.9" y="124.2">Mechanical</text>
<text x="191.3" y="124">Addon</text>
<text x="205.6" y="124">PowerSupply</text>
<text x="111.8" y="149.6">IR</text>
<text x="118.5" y="149.6">(infrared)</text>
<text x="139.7" y="149.6">RX</text>
<text x="73.7" y="162.3">Buzzer</text>
</g>
<text font-size="3.5" fill="#006464" x="73.7" y="129.3">NFC</text>
<g font-size="2.8" fill="#840000">
<text x="178" y="190.9">Title:</text>
<text x="187.7" y="190.9">FABI3</text>
<text x="198.3" y="190.9">PCB</text>
<text x="206.6" y="190.9">(Pico2W)</text>
<text x="222.2" y="190.9">with</text>
<text x="230.6" y="190.9">5</text>
<text x="234.8" y="190.9">jack</text>
<text x="243.2" y="190.9">plugs</text>
</g>
<g font-size="2.1" fill="#840000">
<text x="124.8" y="166.3" transform="rotate(-90 124.8 166.3)">DEMOD</text>
<text x="178" y="172">Benjamin</text>
<text x="189.6" y="172">Aigner</text>
<text x="178" y="178">https://www.asterics-foundation.org</text>
<text x="178" y="175">https://assistronik.info</text>
<text x="178" y="184">Sheet:</text>
<text x="178" y="181.2">AsTeRICS</text>
<text x="189.8" y="181.2">Foundation</text>
<text x="207.2" y="181.2">Assistronik</text>
<text x="178" y="186.7">File:</text>
<text x="184.1" y="186.7">FABI_schematic.kicad_sch</text>
<text x="178" y="196.9">KiCad</text>
<text x="178" y="194.1">Size:</text>
<text x="184.7" y="194.1">A4</text>
<text x="185.7" y="196.9">E.D.A.</text>
<text x="193.3" y="196.9">9.0.2</text>
<text x="200" y="194.1">Date:</text>
<text x="207" y="194.1">2025-08-12</text>
<text x="263" y="194.3">Rev:</text>
<text x="263" y="196.9">Id:</text>
<text x="267.1" y="196.9">1/4</text>
<text x="269.4" y="194.3">v3.5</text>
</g>
<g font-size="1.8" fill="#840000">
<text x="35" y="11.9">1</text>
<text x="85" y="11.9">2</text>
<text x="135" y="11.9">3</text>
<text x="185" y="11.9">4</text>
<text x="235" y="11.9">5</text>
<text x="285" y="11.9">6</text>
<text x="10.3" y="35.9">A</text>
<text x="285.3" y="35.9">A</text>
<text x="10.3" y="85.9">B</text>
<text x="285.3" y="85.9">B</text>
<text x="10.3" y="135.9">C</text>
<text x="285.3" y="135.9">C</text>
<text x="10.3" y="185.9">D</text>
<text x="285.3" y="185.9">D</text>
<text x="35" y="199.9">1</text>
<text x="85" y="199.9">2</text>
<text x="135" y="199.9">3</text>
<text x="185" y="199.9">4</text>
<text x="235" y="199.9">5</text>
<text x="285" y="199.9">6</text>
</g>
<g font-size="1.8" fill="#006464">
<text x="140.7" y="21.9">VCC</text>
<text x="51.3" y="28" transform="rotate(-90 51.3 28)">VCC</text>
<text x="53.5" y="27.5">VSYS</text>
<text x="58.4" y="26.3">VBUS</text>
<text x="88.9" y="26.3">VBUS</text>
<text x="133.2" y="27.5">R1</text>
<text x="145.9" y="27.5">R2</text>
<text x="226.1" y="24.7">Audio</text>
<text x="232.4" y="24.7">Amp</text>
<text x="42.4" y="31.3">PWR_FLAG</text>
<text x="77.7" y="32.6">D5V0F4U6SO</text>
<text x="83.8" y="30.1">U1</text>
<text x="130.4" y="30.8" transform="rotate(-90 130.4 30.8)">DNP</text>
<text x="140.1" y="31" transform="rotate(-90 140.1 31)">JP1</text>
<text x="143.1" y="30.8" transform="rotate(-90 143.1 30.8)">DNP</text>
<text x="152.8" y="31" transform="rotate(-90 152.8 31)">JP2</text>
<text x="37.7" y="41.5">SWCLK</text>
<text x="51.7" y="38.9" transform="rotate(-90 51.7 38.9)">3V3</text>
<text x="56.7" y="40" transform="rotate(-90 56.7 40)">VSYS</text>
<text x="61.8" y="40.3" transform="rotate(-90 61.8 40.3)">VBUS</text>
<text x="66.5" y="41.5">USB_DP</text>
<text x="132" y="37.7">D1</text>
<text x="144.7" y="37.7">D2</text>
<text x="37.7" y="44">SWDIO</text>
<text x="65.2" y="46.6">USB_GND</text>
<text x="66.3" y="44">USB_DM</text>
<text x="107.3" y="42.8">C1</text>
<text x="132" y="47.9">D3</text>
<text x="144.7" y="47.9">D4</text>
<text x="226.1" y="45">Connectors</text>
<text x="37.7" y="49.1">GPIO0</text>
<text x="37.7" y="51.7">GPIO1</text>
<text x="65.8" y="51.7">LED_OUT</text>
<text x="108.8" y="50.8" transform="rotate(-90 108.8 50.8)">100n</text>
<text x="117.9" y="52.1">100uF/6.3V</text>
<text x="127.4" y="49.6">C2</text>
<text x="37.7" y="54.2">GPIO2</text>
<text x="37.7" y="56.7">GPIO3</text>
<text x="37.7" y="59.3">GPIO4</text>
<text x="66.9" y="56.7">GPIO16</text>
<text x="66.9" y="59.3">GPIO17</text>
<text x="147.5" y="58.4">Q1</text>
<text x="37.7" y="61.8">GPIO5</text>
<text x="37.7" y="64.4">GPIO6</text>
<text x="66.9" y="61.8">GPIO18</text>
<text x="66.9" y="64.4">GPIO19</text>
<text x="133.2" y="60.6">R5</text>
<text x="134.8" y="62.5">4k7</text>
<text x="147.5" y="61">BSS806</text>
<text x="37.7" y="66.9">GPIO7</text>
<text x="37.7" y="69.4">GPIO8</text>
<text x="37.7" y="72">GPIO9</text>
<text x="66.9" y="66.9">GPIO20</text>
<text x="66.9" y="69.4">GPIO21</text>
<text x="66.9" y="72">GPIO22</text>
<text x="142.9" y="71.3">GND</text>
<text x="226.1" y="70.4">LPW1</text>
<text x="37.7" y="74.5">GPIO10</text>
<text x="37.7" y="77.1">GPIO11</text>
<text x="64.6" y="77.1">ADC_VREF</text>
<text x="37.7" y="79.6">GPIO12</text>
<text x="37.7" y="82.1">GPIO13</text>
<text x="61.1" y="82.1">GPIO26_ADC0</text>
<text x="37.7" y="84.7">GPIO14</text>
<text x="37.7" y="87.2">GPIO15</text>
<text x="61.1" y="84.7">GPIO27_ADC1</text>
<text x="61.1" y="87.2">GPIO28_ADC2</text>
<text x="176.6" y="88.1">J2</text>
<text x="37.7" y="92.3">RUN</text>
<text x="37.7" y="94.8">3V3_EN</text>
<text x="68.9" y="92.3">AGND</text>
<text x="87.1" y="92.4">GND</text>
<text x="134.9" y="94.7">GND</text>
<text x="162" y="90.4">display_connector_91601-304LF</text>
<text x="173.5" y="94.8">1</text>
<text x="14.6" y="96.7">TestPoint_Flag</text>
<text x="37.7" y="99.9">~{BOOTSEL}</text>
<text x="65.3" y="99.9">~{SMPS_PS}</text>
<text x="129.7" y="97.4">+3.3VADC</text>
<text x="153.5" y="98.7">R7</text>
<text x="155.1" y="100.6">4k7</text>
<text x="173.5" y="97.4">3</text>
<text x="173.5" y="99.9">5</text>
<text x="56.7" y="104.5" transform="rotate(-90 56.7 104.5)">GND</text>
<text x="57.8" y="107.8">U2</text>
<text x="173.5" y="102.5">7</text>
<text x="48.5" y="112.5">GND</text>
<text x="57.8" y="109.9">SC0918</text>
<text x="66.3" y="109.9">(PicoW)</text>
<text x="161.1" y="108.8">R9</text>
<text x="162.7" y="110.7">4k7</text>
<text x="177.4" y="124.4">FID1</text>
<text x="108.6" y="127.9">009159005551906</text>
<text x="130.8" y="130.4">GND</text>
<text x="162.2" y="130.2">Logo_FABI</text>
<text x="162.2" y="128.1">LOGO1</text>
<text x="177.4" y="130.8">FID2</text>
<text x="177.4" y="127.2">Fiducial</text>
<text x="192" y="130.4">VSYS</text>
<text x="230.4" y="128.9">MIC5504-3.3YM5</text>
<text x="237.4" y="126.8">U5</text>
<text x="264.5" y="129">+3.3VADC</text>
<text x="20.6" y="132.8">GND</text>
<text x="34.2" y="132.9">J11_GND1</text>
<text x="34.5" y="135.5">J11_data1</text>
<text x="76.7" y="132.9">GND</text>
<text x="117.6" y="136.5">J11</text>
<text x="127" y="134.4">MPRLS_DRDY_RES</text>
<text x="130.2" y="132.9">+3.3VADC</text>
<text x="162.2" y="135.9">Logo_KiCAD</text>
<text x="162.2" y="133.4">LOGO2</text>
<text x="177.4" y="137.1">FID3</text>
<text x="177.4" y="133.5">Fiducial</text>
<text x="197.7" y="135.9" transform="rotate(-90 197.7 135.9)">/</text>
<text x="197.7" y="133.4" transform="rotate(-90 197.7 133.4)">X7R</text>
<text x="231.6" y="132.9">VIN</text>
<text x="241" y="132.9">VOUT</text>
<text x="266.3" y="137.1" transform="rotate(-90 266.3 137.1)">/</text>
<text x="266.3" y="134.6" transform="rotate(-90 266.3 134.6)">X7R</text>
<text x="15.8" y="138">+3.3VADC</text>
<text x="34.4" y="138">J11_VDD1</text>
<text x="74.5" y="139.4" transform="rotate(-90 74.5 139.4)">+3.3VADC</text>
<text x="162.2" y="141">Logo_CE</text>
<text x="162.2" y="138.5">LOGO3</text>
<text x="162.2" y="143.5">LOGO4</text>
<text x="177.4" y="142.8">FID4</text>
<text x="177.4" y="139.9">Fiducial</text>
<text x="197.7" y="142.7" transform="rotate(-90 197.7 142.7)">&gt;6.3V</text>
<text x="203.6" y="138.3">C4</text>
<text x="211.2" y="138.1">C5</text>
<text x="211.2" y="140.4">100n</text>
<text x="231.6" y="138">EN</text>
<text x="239.6" y="139.2" transform="rotate(-90 239.6 139.2)">GND</text>
<text x="256.9" y="138.1">C6</text>
<text x="256.9" y="140.4">100n</text>
<text x="272.2" y="138.3">C7</text>
<text x="96.5" y="148.8">BZ2</text>
<text x="162.2" y="146.1">Logo_WEEE</text>
<text x="177.4" y="148.5">FID5</text>
<text x="177.4" y="145.6">Fiducial</text>
<text x="197.7" y="149.9" transform="rotate(-90 197.7 149.9)">1uF</text>
<text x="197.7" y="145.2" transform="rotate(-90 197.7 145.2)">/</text>
<text x="226.6" y="147">GND</text>
<text x="266.3" y="146.5" transform="rotate(-90 266.3 146.5)">/</text>
<text x="266.3" y="144" transform="rotate(-90 266.3 144)">&gt;6.3V</text>
<text x="32.6" y="153.5" transform="rotate(-90 32.6 153.5)">+3.3VADC</text>
<text x="74.3" y="153.1">PKMCS0909E4000</text>
<text x="121.8" y="154.9">TSOP4838</text>
<text x="125.3" y="152.6">U3</text>
<text x="132.8" y="153.9">+3.3VADC</text>
<text x="177.4" y="154.3">FID6</text>
<text x="177.4" y="151.3">Fiducial</text>
<text x="236.9" y="150">GND</text>
<text x="266.3" y="151.1" transform="rotate(-90 266.3 151.1)">1uF</text>
<text x="38.7" y="160.8">WS2812B</text>
<text x="41.8" y="158.3">D5</text>
<text x="51.7" y="157.4" transform="rotate(-90 51.7 157.4)">+3.3VADC</text>
<text x="131.3" y="158.3">Vs</text>
<text x="177.4" y="157">Fiducial</text>
<text x="26.9" y="164.7">DIN</text>
<text x="31.5" y="164.7">DOUT</text>
<text x="32.6" y="162.8" transform="rotate(-90 32.6 162.8)">VDD</text>
<text x="53.7" y="165.8">100n</text>
<text x="53.7" y="163.5">C17</text>
<text x="89.3" y="162.7">GND</text>
<text x="129.8" y="163.4">OUT</text>
<text x="32.6" y="168.7" transform="rotate(-90 32.6 168.7)">VSS</text>
<text x="129.5" y="168.5">GND</text>
<text x="135.3" y="172.9">GND</text>
<text x="32.5" y="178.8" transform="rotate(-90 32.5 178.8)">GND</text>
<text x="51.5" y="175" transform="rotate(-90 51.5 175)">GND</text>
</g>
<g font-size="1.8" fill="#a90000">
<text x="50.5" y="33.7" transform="rotate(-90 50.5 33.7)">36</text>
<text x="55.6" y="33.7" transform="rotate(-90 55.6 33.7)">39</text>
<text x="60.7" y="33.7" transform="rotate(-90 60.7 33.7)">40</text>
<text x="84.4" y="35.3">1</text>
<text x="91.2" y="32.5" transform="rotate(-90 91.2 32.5)">5</text>
<text x="33.6" y="40.4">D1</text>
<text x="75" y="40.4">TP3</text>
<text x="84.4" y="37.8">3</text>
<text x="84.4" y="40.4">4</text>
<text x="33.6" y="42.9">D3</text>
<text x="75" y="42.9">TP2</text>
<text x="75" y="45.5">TP1</text>
<text x="84.4" y="42.9">6</text>
<text x="91.2" y="47.7" transform="rotate(-90 91.2 47.7)">2</text>
<text x="34.2" y="53.1">4</text>
<text x="34.2" y="48">1</text>
<text x="34.2" y="50.5">2</text>
<text x="75" y="50.5">TP5</text>
<text x="34.2" y="55.6">5</text>
<text x="34.2" y="58.2">6</text>
<text x="75.5" y="55.6">21</text>
<text x="75.5" y="58.2">22</text>
<text x="137.7" y="58.2">1</text>
<text x="144.5" y="55.3" transform="rotate(-90 144.5 55.3)">3</text>
<text x="33.6" y="65.8">10</text>
<text x="34.2" y="60.7">7</text>
<text x="34.2" y="63.2">9</text>
<text x="75.5" y="60.7">24</text>
<text x="75.5" y="63.2">25</text>
<text x="75.5" y="65.8">26</text>
<text x="144.5" y="62.9" transform="rotate(-90 144.5 62.9)">2</text>
<text x="33.6" y="68.3">11</text>
<text x="33.6" y="70.9">12</text>
<text x="75.5" y="68.3">27</text>
<text x="75.5" y="70.9">29</text>
<text x="33.6" y="75.9">15</text>
<text x="33.6" y="73.4">14</text>
<text x="75.5" y="75.9">35</text>
<text x="33.6" y="78.5">16</text>
<text x="33.6" y="81">17</text>
<text x="33.6" y="83.6">19</text>
<text x="75.5" y="81">31</text>
<text x="75.5" y="83.6">32</text>
<text x="33.6" y="86.1">20</text>
<text x="75.5" y="86.1">34</text>
<text x="33.6" y="91.2">30</text>
<text x="33.6" y="93.7">37</text>
<text x="75.5" y="91.2">33</text>
<text x="169.5" y="93.7">1</text>
<text x="33.1" y="98.8">TP6</text>
<text x="75" y="98.8">TP4</text>
<text x="169.5" y="96.3">3</text>
<text x="169.5" y="98.8">5</text>
<text x="169.5" y="101.3">7</text>
<text x="55.6" y="108.6" transform="rotate(-90 55.6 108.6)">13</text>
<text x="29.1" y="131.8">1</text>
<text x="124.4" y="131.8">4</text>
<text x="124.4" y="129.3">5</text>
<text x="229.2" y="131.8">1</text>
<text x="246.9" y="131.8">5</text>
<text x="29.1" y="136.9">1</text>
<text x="29.1" y="134.4">1</text>
<text x="124.4" y="136.9">2</text>
<text x="124.4" y="134.4">3</text>
<text x="229.2" y="136.9">3</text>
<text x="124.4" y="139.4">1</text>
<text x="238.5" y="141.7" transform="rotate(-90 238.5 141.7)">2</text>
<text x="92" y="154.7">1</text>
<text x="31.5" y="158.2" transform="rotate(-90 31.5 158.2)">1</text>
<text x="135.2" y="157.2">3</text>
<text x="24.7" y="163.6">4</text>
<text x="37.4" y="163.6">2</text>
<text x="135.2" y="167.4">2</text>
<text x="135.2" y="162.3">1</text>
<text x="31.5" y="170.9" transform="rotate(-90 31.5 170.9)">3</text>
</g>
<g font-size="1.8" fill="#0f0f0f">
<text x="213.8" y="30.2">Audio_Signal</text>
<text x="217.3" y="35.3">Audio_SD</text>
<text x="15.3" y="48">V_BATT_VD_SWITCH 1</text>
<text x="217.5" y="48">BUTTON1</text>
<text x="20.2" y="50.5">CHARGE_STAT 2</text>
<text x="25.4" y="53.1">BUZZER</text>
<text x="217.5" y="53.1">BUTTON3</text>
<text x="217.5" y="50.5">BUTTON2</text>
<text x="264.2" y="53.1">EXT1</text>
<text x="24.4" y="55.6">BUTTON4</text>
<text x="24.4" y="58.2">BUTTON5</text>
<text x="78.7" y="55.6">IR_TSOP</text>
<text x="125.6" y="58.2">IR_LED</text>
<text x="217.5" y="55.6">BUTTON4</text>
<text x="217.5" y="58.2">BUTTON5</text>
<text x="264.2" y="55.6">EXT2</text>
<text x="16.1" y="60.7">MPRLS_DRDY_RES</text>
<text x="16.7" y="65.8">3V3_ADC_ENABLE 10</text>
<text x="20.8" y="63.2">Audio_Signal</text>
<text x="78.7" y="63.2">SCL</text>
<text x="78.7" y="60.7">SDA</text>
<text x="24.4" y="70.9">BUTTON2</text>
<text x="24.4" y="68.3">BUTTON1</text>
<text x="23.7" y="73.4">NEOPIXEL 14</text>
<text x="24.4" y="75.9">BUTTON3</text>
<text x="25.4" y="78.5">SDA_INT 16</text>
<text x="25.4" y="81">SCL_INT 17</text>
<text x="26.5" y="83.6">IR_LED 19</text>
<text x="78.7" y="81">EXT1</text>
<text x="78.7" y="83.6">EXT2</text>
<text x="24.2" y="86.1">Audio_SD</text>
<text x="78.7" y="86.1">V_BATT_MEASURE</text>
<text x="19.5" y="91.2">RESET</text>
<text x="132.1" y="103.9">SCL_INT</text>
<text x="132.1" y="114">SDA_INT</text>
<text x="18.7" y="134.4">NEOPIXEL</text>
<text x="76.2" y="136.9">SDA_INT</text>
<text x="127" y="136.9">SDA</text>
<text x="212.3" y="136.9">3V3_ADC_ENABLE 3</text>
<text x="76.2" y="139.4">SCL_INT</text>
<text x="127" y="139.4">SCL</text>
<text x="83.8" y="149.6">BUZZER 2</text>
<text x="22.6" y="163.8" transform="rotate(-90 22.6 163.8)">NEOPIXEL</text>
<text x="135.2" y="162.3">1 IR_TSOP</text>
</g>
<g font-size="1.8" fill="#0000c2">
<text x="154.9" y="39.8">SFH4045:</text>
<text x="165.2" y="39.8">Vftyp=1.5V@70mA;</text>
<text x="184.1" y="39.8">max.</text>
<text x="189.8" y="39.8">1.75V</text>
<text x="154.9" y="43.9">In</text>
<text x="154.9" y="45.9">100-200mA</text>
<text x="154.9" y="47.9">cycle</text>
<text x="157.9" y="43.9">this</text>
<text x="161" y="47.9">for</text>
<text x="162.5" y="43.9">setup,</text>
<text x="164.8" y="47.9">IR</text>
<text x="167.7" y="45.9">pulsed,</text>
<text x="167.9" y="47.9">sending</text>
<text x="169.5" y="43.9">all</text>
<text x="173.1" y="43.9">4</text>
<text x="175.5" y="43.9">LEDs</text>
<text x="175.7" y="45.9">so</text>
<text x="176.4" y="47.9">should</text>
<text x="179.1" y="45.9">the</text>
<text x="181.1" y="43.9">are</text>
<text x="183.2" y="45.9">maximum</text>
<text x="183.8" y="47.9">be</text>
<text x="185.3" y="43.9">around</text>
<text x="187.2" y="47.9">around</text>
<text x="193.4" y="45.9">duty</text>
<text x="154.9" y="50">0.3.</text>
<text x="154.9" y="52">sending,</text>
<text x="159.7" y="50">In</text>
<text x="162.7" y="50">total</text>
<text x="164" y="52">therefor</text>
<text x="168.2" y="50">we</text>
<text x="171.8" y="50">need</text>
<text x="172.7" y="52">we</text>
<text x="176.3" y="52">have</text>
<text x="177.5" y="50">~200-400mA</text>
<text x="181.8" y="52">an</text>
<text x="185.3" y="52">additional</text>
<text x="191.2" y="50">for</text>
<text x="154.9" y="54.1">capacitor</text>
<text x="154.9" y="56.1">Should</text>
<text x="154.9" y="58.2">cut</text>
<text x="159.1" y="58.2">the</text>
<text x="162.6" y="56.1">we</text>
<text x="163.2" y="58.2">jumper</text>
<text x="165" y="54.1">for</text>
<text x="166.2" y="56.1">need</text>
<text x="168.8" y="54.1">the</text>
<text x="170.8" y="58.2">and</text>
<text x="171.8" y="56.1">to</text>
<text x="173" y="54.1">DCDC power</text>
<text x="174.9" y="56.1">add</text>
<text x="175.5" y="58.2">place</text>
<text x="179.5" y="56.1">a</text>
<text x="181.8" y="58.2">the</text>
<text x="181.8" y="56.1">resistor</text>
<text x="185.9" y="54.1">supply.</text>
<text x="185.9" y="58.2">resistor.</text>
<text x="190.2" y="56.1">at</text>
<text x="193.2" y="56.1">some</text>
<text x="199.3" y="56.1">point,</text>
</g>
<g font-size="1.8" fill="#725600">
<text x="226.1" y="43">File:</text>
<text x="231.3" y="43">audioamp.kicad_sch</text>
<text x="226.1" y="65.8">File:</text>
<text x="231.3" y="65.8">connectors.kicad_sch</text>
<text x="226.1" y="91.2">File:</text>
<text x="231.3" y="91.2">lpw1.kicad_sch</text>
</g>
<g font-size="1.8" fill="#aaa">
<text x="85" y="131.8">1</text>
<text x="85" y="134.4">2</text>
<text x="85" y="136.9">3</text>
<text x="85" y="139.4">4</text>
</g>
<text font-size="1.8" fill="#989898" x="90.2" y="136.8">J12</text>
<g font-size="1.4" fill="#006464">
<text x="227.1" y="31.2">pam8302_in</text>
<text x="227.1" y="36.3">pam8302_sd</text>
<text x="227.1" y="51.5">BUTTON2</text>
<text x="227.1" y="49">BUTTON1</text>
<text x="260" y="49">SDA</text>
<text x="260.1" y="51.5">SCL</text>
<text x="227.1" y="56.6">BUTTON4</text>
<text x="227.1" y="59.1">BUTTON5</text>
<text x="227.1" y="54.1">BUTTON3</text>
<text x="259.3" y="56.6">EXT2</text>
<text x="259.3" y="54.1">EXT1</text>
<text x="253" y="76.9">CHARGE_STAT</text>
<text x="249.2" y="79.5">V_BATT_VD_SWITCH</text>
<text x="250.4" y="82">V_BATT_MEASURE</text>
</g>
<g font-size="1.4" fill="#0f0f0f">
<text x="264.2" y="50.6">SCL</text>
<text x="264.2" y="48.1">SDA</text>
<text x="264.2" y="76">CHARGE_STAT</text>
<text x="264.2" y="81.1">V_BATT_MEASURE</text>
<text x="264.2" y="78.5">V_BATT_VD_SWITCH</text>
</g>
<g font-size="1.4" fill="#0000c2">
<text x="45.7" y="58.2">RaspberryPi</text>
<text x="55.5" y="58.2">PicoW</text>
<text x="20.3" y="129.3">SMD</text>
<text x="24.4" y="129.3">Pads:</text>
<text x="76.2" y="154.7">SMD</text>
<text x="80.3" y="154.7">FM3</text>
<text x="84.2" y="154.7">variant</text>
</g>
<text font-size="1.1" fill="#840000" x="32.7" y="168.6">RGB</text>
</svg>
